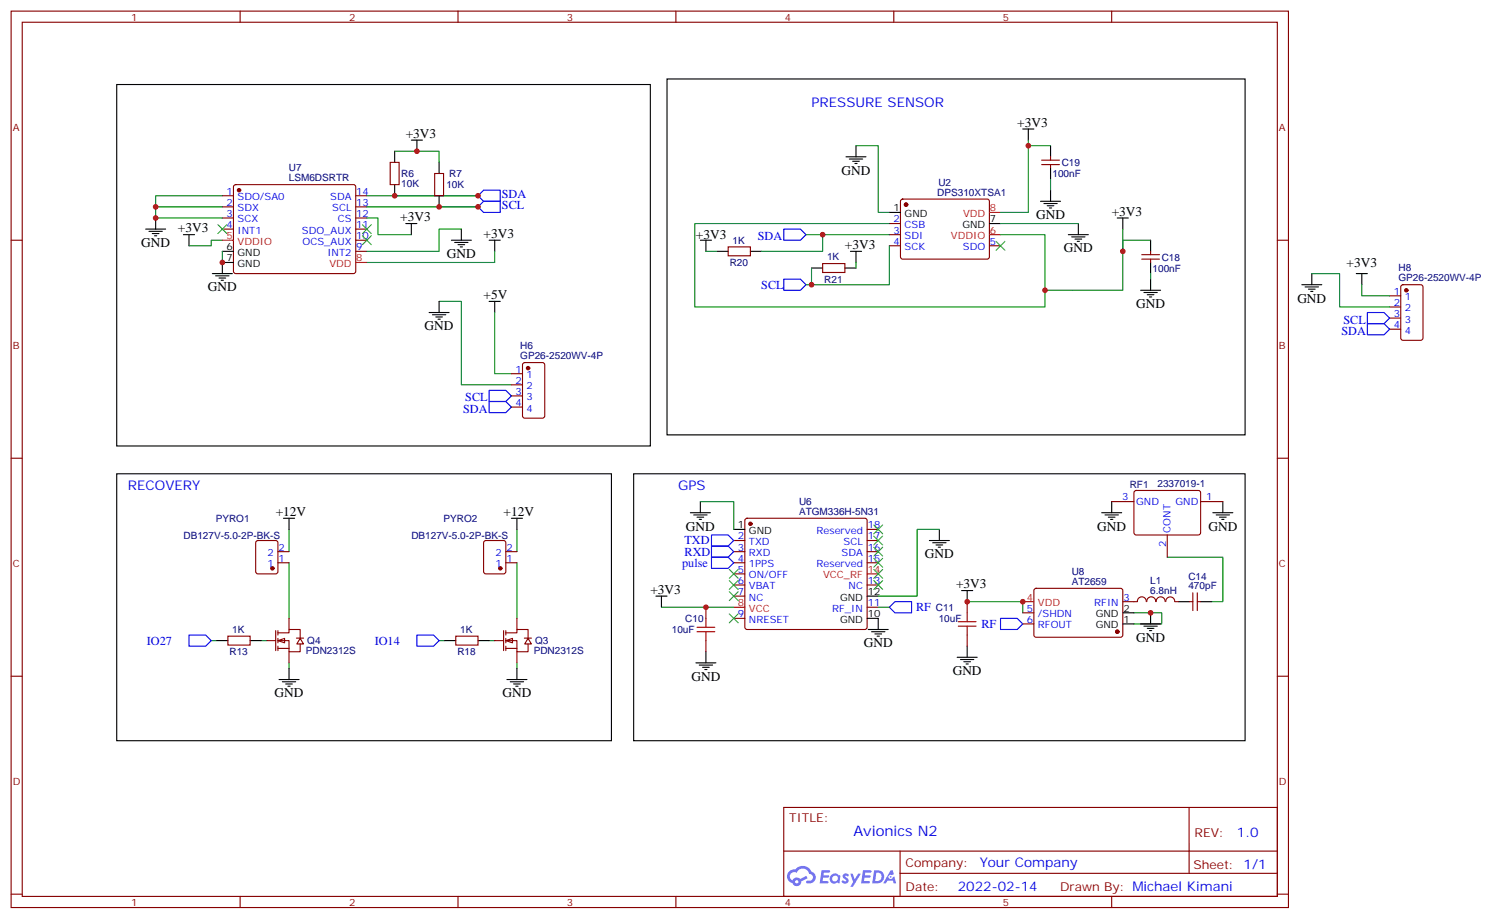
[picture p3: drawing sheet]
<svg xmlns="http://www.w3.org/2000/svg" width="475mm" height="292mm" viewBox="0 0 475 292" stroke-linecap="round" stroke-linejoin="round" font-family="sans-serif">
<g fill="none" stroke="#870000" stroke-width=".35">
<path d="M3.5 3.5h405.4v284.4h-405.4zM7.1 7.1h398.2v277.2h-398.2zM76.2 3.5v3.6M145.3 3.5v3.6M214.5 3.5v3.6M283.6 3.5v3.6M352.8 3.5v3.6M3.5 76.2h3.6M405.3 76.2h3.6M3.5 145.3h3.6M405.3 145.3h3.6M3.5 214.5h3.6"/>
<path d="M405.3 214.5h3.6M248.7 256.1h156.6v28.2h-156.6zM377.3 256.1v20.9M248.7 270h156.5M285.6 277h119.6M285.6 270v14.1M3.5 283.6h3.6M76.2 284.3v3.6M145.3 284.3v3.6M214.5 284.3v3.6M283.6 284.3v3.6M352.8 284.3v3.6"/>
<path d="M405.3 283.6h3.6"/>
</g>
<g fill="#5487ff">
<path d="M267.7 277.3a1.22 1.22 0 0 1 1.7 .3l-.4 .5a.47 .47 0 0 0-.3-.4 .47 .47 0 0 0-.5 .2l.1 .3a1.14 1.14 0 0 1 .8 1.7 1.14 1.14 0 0 1-1.9 0l-.2-.2 .5-.5 .7 .4a.29 .29 0 0 0 .3-.3 .29 .29 0 0 0-.2-.3 1.04 1.04 0 0 1-.6-1.7z"/>
<path d="M260.7 276h2.4l.3 .2-.2 .5-1.8 .1-.1 .8h1.5l.3 .4-.3 .4h-1.6l-.2 1.1h1.7l.2 .3-.2 .3-2.6 .1z"/>
<path d="M273.8 276l2.7 .2-.1 .5-1.8 .1-.2 .8h1.6l.3 .4-.4 .4h-1.6l-.1 1.1h1.7l.2 .3-.2 .3-2.6 .1z"/>
<path d="M282.6 276.1h.7l.3 1.2-.6 .3a.69 .69 0 0 0-1 .3 .69 .69 0 0 0 .4 1 .69 .69 0 0 0 .9-.7l.5-.2 .6 2.2h-.8l-.2-.9h-1.8l-.5 .9h-.8z"/>
<path d="M269.8 277.1h.8l.6 1.8 1.1-1.8h.9l-2.6 4.2h-.8l.9-1.5z"/>
<path d="M277.4 276.1l-.6 4.1h1.3a2.11 2.11 0 0 0 2.5-2.1 2.11 2.11 0 0 0-2.5-2zM278.1 276.8a1.43 1.43 0 0 1 1.6 1.6 1.43 1.43 0 0 1-2 1.1z"/>
<path d="M263.7 277.7a1.54 1.54 0 0 0-.1 2.1 1.54 1.54 0 0 0 2.2 .2l.6 .2 .3-2.3-.6-.3a1.49 1.49 0 0 0-2.4 .1zM264 278.7a.94 .94 0 0 1 1.8 0 .94 .94 0 0 1-1.8 0z"/>
<path d="M250.4 276.4a2.18 2.18 0 0 0 1.1 3.7 1.44 1.44 0 0 0 1.6 1 1.44 1.44 0 0 0 1.2-1.5l2-1-.5-.8-1.9 1a1.47 1.47 0 0 0-2.4 .4 1.39 1.39 0 0 1-.7-1.9 1.39 1.39 0 0 1 2-.5 2.12 2.12 0 0 1 2.2-1.3 2.12 2.12 0 0 1 1.9 1.7 1.14 1.14 0 0 1 1.1 1.4 1.14 1.14 0 0 1-1.7 .8 .43 .43 0 0 0-.5 .3 .43 .43 0 0 0 .4 .5 1.98 1.98 0 0 0 2.5-1.2 1.98 1.98 0 0 0-1.2-2.5 3.1 3.1 0 0 0-5.3-.7l-.9 .1zM252.3 279.7a.55 .55 0 0 1 1.1 0 .55 .55 0 0 1-1.1 0z"/>
<circle cx="282.6" cy="278.1" r=".26"/>
</g>
<g fill="none" stroke="#008700" stroke-width=".35">
<path d="M125.2 48h14.1v3.5M70.6 65.6h-21.2v3.5h21.2M70.6 76.2h-3.6v1.8h-7M70.6 62.1h-21.2v3.5M70.6 79.7v3.6M116.4 69.1h3.5v5.3h10.6M116.4 62.1h35.3M116.4 65.6h35.3M146.4 72.7h-7.1v7h-22.9M157 79.7v3.6h-40.6M139.3 95.6h7.1v26.5h15.9M157 99.1v19.4h5.3"/>
<path d="M416.3 86.8h8.8v10.6h15.9M432.2 90.3v3.5h8.8M91.7 167.9v7.1M91.7 178.5v17.6M164 167.9v7.1M164 178.5v17.6M370.4 176.7h17.7v14.2h-3.6M306.9 190.9h17.7v3.5M359.8 194.4h8.9v3.5h-8.9M67 203.2h1.8M82.9 203.2h1.8M91.7 210.3v1.7"/>
<path d="M139.3 203.2h1.8M155.2 203.2h1.8M164 210.3v1.7"/>
</g>
<g fill="none" stroke="#000" stroke-width=".35">
<path d="M37 26.8h169.4v114.7h-169.4zM211.7 25h183.4v112.9h-183.4zM125.2 48v3.5M125.2 58.6v3.5M130.5 44.4h3.6M132.3 44.4v3.6M139.3 51.5v3.5M333.4 46.2v3.5M333.4 53.3v3.5M46.2 72.7h6.4M47.3 73.4h4.2M48.3 74.1h2.1"/>
<path d="M49 74.8h.7M49.4 69.1v3.6M58.2 74.4h3.5M60 74.4v3.6M70.6 79.7h3.5M128.8 70.9h3.5M130.5 70.9v3.5M139.3 62.1v3.5M143.2 76.2h6.4M144.3 76.9h4.2M145.3 77.6h2.2M146 78.3h.8"/>
<path d="M146.4 72.7v3.5M155.2 76.2h3.5M157 76.2v3.5M365.1 76.2v3.5M67.4 86.8h6.3M68.4 87.5h4.3M69.5 88.2h2.1M70.2 88.9h.7M74.1 83.3h-3.5v3.5M136.2 99.1h6.3M137.2 99.8h4.3M139.3 95.6v3.5"/>
<path d="M155.2 95.6h3.5M157 95.6v3.5M365.1 83.3v3.5M413.1 90.3h6.4M414.2 91h4.2M415.2 91.7h2.1M415.9 92.4h.7M416.3 86.8v3.5M430.4 86.8h3.5M432.2 86.8v3.5M138.3 100.5h2.1M139 101.2h.7"/>
<path d="M37 150.3h157v84.6h-157zM201.1 150.3h194v84.6h-194zM352.8 159.1v3.5M388.1 159.1v3.5M90 164.4h3.5M91.7 164.4v3.5M162.3 164.4h3.5M164 164.4v3.5M349.6 162.6h6.4M350.7 163.3h4.2M351.7 164h2.1M352.4 164.7h.7"/>
<path d="M384.9 162.6h6.3M385.9 163.3h4.3M387 164h2.1M387.7 164.7h.7M208.1 189.1h3.6M209.9 189.1v3.5M305.2 187.3h3.5M306.9 187.3v3.6M356.3 197.9h3.5M356.3 194.4h3.5M361.9 197.9h6.4M363 198.6h4.2"/>
<path d="M364.1 199.3h2.1M365.1 194.4v3.5M373.9 190.9h3.6M381 190.9h3.5M68.8 203.2h3.5M79.4 203.2h3.5M88.5 215.5h6.4M89.6 216.3h4.2M90.7 217h2.1M91.4 217.7h.7M91.7 212v3.5M141.1 203.2h3.5"/>
<path d="M151.7 203.2h3.5M160.9 215.5h6.3M161.9 216.3h4.3M163 217h2.1M163.7 217.7h.7M164 212v3.5M220.8 210.3h6.4M221.9 211h4.2M223 211.7h2.1M223.7 212.4h.7M224 206.7v3.6M303.7 208.5h6.4"/>
<path d="M304.8 209.2h4.2M305.9 209.9h2.1M306.6 210.6h.7M306.9 205v3.5M364.8 200h.7"/>
</g>
<g fill="none" stroke="#870000" stroke-width=".35">
<path d="M74.3 58.8l.5-.2h37.4l.5 .2 .2 .5-.1 27.1-.6 .4-37.7-.1-.4-.6v-26.8zM123.8 51.5h2.8v7.1h-2.8zM137.9 55h2.9v7.1h-2.9zM330.6 52.2h5.6M330.6 50.8h5.6M333.4 49.7v1.1M333.4 52.2v1.1M70.6 62.1h3.5M70.6 65.6h3.5M70.6 69.1h3.5M70.6 72.7h3.5M112.9 62.1h3.5"/>
<path d="M112.9 65.6h3.5M112.9 69.1h3.5M112.9 72.7h3.5M112.9 79.7h3.5M112.9 76.2h3.5M365.1 79.7v1.1M362.3 82.2h5.6M362.3 80.8h5.6M365.1 82.2v1.1M441 93.8h3.5M441 97.4h3.5M444.7 90.5l.5-.2h5.6l.7 .4 .1 16.5-.5 .7h-5.9l-.6-.4-.1-16.5z"/>
<path d="M162.3 118.5h3.5M166 115.2l.5-.2h5.7l.6 .4 .1 16.5-.5 .7h-5.9l-.6-.4-.1-16.5zM441 100.9h3.5M441 104.4h3.5M162.3 122.1h3.5M162.3 125.6h3.5M162.3 129.1h3.5M352.8 159.1h7M360.1 155.8l.4-.2h20.1l.4 .7-.1 13-.6 .4-20-.1-.5-.6v-12.7zM381 159.1h7.1M81.4 171.7l.4-.3h5.7l.6 .5 .1 9.4-.5 .7h-5.9l-.6-.4-.1-9.4zM88.2 178.5h3.5"/>
<path d="M88.2 175h3.5M153.7 171.7l.5-.3h5.6l.7 .5v9.4l-.4 .7h-5.9l-.7-.4v-9.4zM160.5 178.5h3.5M160.5 175h3.5M370.4 169.7v7M224 192.6v3.5M306.9 190.9v3.5M324.6 194.4h3.5M324.6 197.9h3.5M328.3 186.8l.5-.2 27.1 .1 .4 .6-.1 14.4-.6 .4h-27.1l-.4-.7v-14.1zM356.3 190.9h4.6M360.9 190.8a1.41 1.41 0 0 1 1.4-1.5 1.41 1.41 0 0 1 1.4 1.5"/>
<path d="M363.9 190.8a1.41 1.41 0 0 1 1.4-1.5 1.41 1.41 0 0 1 1.4 1.5M366.9 190.8a1.41 1.41 0 0 1 1.4-1.5 1.41 1.41 0 0 1 1.4 1.5M370 190.8a1.41 1.41 0 0 1 1.4-1.5 1.41 1.41 0 0 1 1.4 1.5M372.9 190.9h1M377.5 190.9h1M378.5 188v5.7M379.9 188v5.7M379.9 190.9h1.1M72.3 201.8h7.1v2.8h-7.1zM144.6 201.8h7.1v2.8h-7.1zM224 203.2v3.5M306.9 201.4v3.6"/>
</g>
<path d="M151.7 62.1l1.8-1.8h5.2v3.6h-5.2zM151.7 65.6l1.8-1.7h5.2v3.5h-5.2zM433.9 99.1h5.3l1.8 1.8-1.8 1.8h-5.3zM433.9 102.7h5.3l1.8 1.7-1.8 1.8h-5.3zM155.2 123.8h5.3l1.8 1.8-1.8 1.8h-5.3zM155.2 127.4h5.3l1.8 1.7-1.8 1.8h-5.3zM317.5 196.1h5.3l1.8 1.8-1.8 1.8h-5.3zM60 201.4h5.3l1.7 1.8-1.7 1.8h-5.3zM132.3 201.4h5.3l1.7 1.8-1.7 1.8h-5.3z" fill="none" stroke="#00f" stroke-width=".35"/>
<path d="M221.2 199h5.6M224 196.1v2.9M304.1 198.6h5.6M304.1 197.2h5.6M306.9 194.4v2.8M306.9 198.6v2.8M221.2 200.4h5.6M224 200.4v2.8" fill="none" stroke="#a10000" stroke-width=".35"/>
<g fill="#870000" stroke="#870000" stroke-width=".35">
<circle cx="354.5" cy="200.4" r=".53"/>
<circle cx="86.4" cy="180.3" r=".53"/>
<circle cx="158.7" cy="180.3" r=".53"/>
<circle cx="446.3" cy="92.1" r=".53"/>
<circle cx="167.6" cy="116.8" r=".53"/>
<circle cx="75.8" cy="60.3" r=".53"/>
</g>
<path d="M70.6 76.2h3.5M112.9 83.3h3.5M324.6 190.9h3.5" fill="none" stroke="#f00" stroke-width=".35"/>
<path d="M69.1 71.3l2.9 2.8M72 71.3l-2.9 2.8M115 74.8l2.8 2.8M115 71.3l2.8 2.8M117.8 74.8l-2.8 2.8M117.8 71.3l-2.8 2.8" fill="none" stroke="#3c3" stroke-width=".35"/>
<path d="M160.5 203.2l2.1-.7v1.4z" fill="#fff" stroke="#870000" stroke-width=".35"/>
<path d="M164 196.1v3.6M157 203.2h2.8M159.8 200v6.4M160.5 200.7h3.5v-1h3.6v2.8M160.5 203.2h3.5v3.5h3.6v-2.4M160.5 205.7h3.5M160.5 200v1.4M160.5 202.5v1.4M160.5 205v1.4M164 206.7v3.6M166.4 202.4h2.3M167.6 202.5l1 1.8h-2.1z" fill="none" stroke="#870000" stroke-width=".35"/>
<path d="M88.2 203.2l2.1-.7v1.4z" fill="#fff" stroke="#870000" stroke-width=".35"/>
<g fill="none" stroke="#870000" stroke-width=".35">
<path d="M231.1 78.3h7v2.8h-7zM282.2 70.9h3.6M282.2 74.4h3.6M282.2 78h3.6M286 63.4l.5-.3 27 .1 .5 .7-.1 17.9-.6 .4-27.1-.1-.4-.6v-17.6zM314 78h3.5M261.1 83.6h7v2.8h-7zM232.8 171.4h3.6M232.8 175h3.6M232.8 178.5h3.6M236.6 164.6l.5-.2h37.4l.5 .2 .2 .5v33.9l-.3 .5-.4 .2h-37.4l-.5-.3-.2-.4v-33.9zM275.2 171.4h3.5"/>
<path d="M275.2 175h3.5M275.2 178.5h3.5M275.2 167.9h3.5M91.7 196.1v3.6M232.8 182h3.6M232.8 185.6h3.6M232.8 189.1h3.6M232.8 196.1h3.6M275.2 185.6h3.5M275.2 192.6h3.5M84.7 203.2h2.8M87.5 200v6.4"/>
<path d="M88.2 200.7h3.5v-1h3.5v2.8M88.2 203.2h3.5v3.5h3.5v-2.4M88.2 205.7h3.5M88.2 200v1.4M88.2 202.5v1.4M88.2 205v1.4M91.7 206.7v3.6M94.1 202.4h2.2M95.2 202.5l1.1 1.8h-2.1z"/>
</g>
<g fill="#870000" stroke="#870000" stroke-width=".35">
<circle cx="238.1" cy="166.2" r=".53"/>
<circle cx="287.5" cy="64.9" r=".53"/>
</g>
<g fill="none" stroke="#000" stroke-width=".35">
<path d="M268.5 49.7h6.3M269.5 50.4h4.3M270.6 51.2h2.1M271.3 51.9h.7M271.6 46.2v3.5M324.6 40.9h3.5M326.3 40.9v3.5M222.2 76.2h3.6M224 76.2v3.5M227.5 79.7h3.6M238.1 79.7h3.6M269.9 79.7h3.5"/>
<path d="M271.6 79.7v3.6M282.2 67.4h3.6M314 70.9h3.5M330.2 63.9h6.3M331.3 64.6h4.2M332.3 65.3h2.1M333 66h.7M333.4 60.3v3.6M339 74.4h6.4M340.1 75.1h4.2M341.1 75.8h2.2M341.8 76.6h.7"/>
<path d="M342.2 70.9v3.5M354.5 69.1h3.6M356.3 69.1v3.6M257.5 85h3.6M268.1 85h3.5M361.9 92.1h6.4M363 92.8h4.2M364.1 93.5h2.1M364.8 94.2h.7M365.1 88.5v3.6M222.2 159.1v3.5M219.1 162.6h6.3"/>
<path d="M220.1 163.3h4.3M221.2 164h2.1M221.9 164.7h.7M232.8 167.9h3.6M294.9 171.4h6.4M296 172.2h4.2M297 172.9h2.2M297.7 173.6h.7M298.1 167.9v3.5M275.2 196.1h3.5v3.6M275.2 189.1h3.5M275.5 199.7h6.4"/>
<path d="M276.6 200.4h4.2M277.6 201.1h2.2M278.3 201.8h.7"/>
</g>
<path d="M314 74.4h3.5M314 67.4h3.5M232.8 192.6h3.6M275.2 182h3.5" fill="none" stroke="#f00" stroke-width=".35"/>
<path d="M248.7 72.7h5.3l1.8 1.7-1.8 1.8h-5.3zM248.7 88.5h5.3l1.8 1.8-1.8 1.8h-5.3zM225.8 169.7h5.3l1.7 1.7-1.7 1.8h-5.3zM225.8 173.2h5.3l1.7 1.8-1.7 1.7h-5.3zM225.8 176.7h5.3l1.7 1.8-1.7 1.8h-5.3zM282.2 192.6l1.8-1.7h5.3v3.5h-5.3z" fill="none" stroke="#00f" stroke-width=".35"/>
<g fill="none" stroke="#008700" stroke-width=".35">
<path d="M271.6 46.2h7.1v21.2h3.5M326.3 44.4v1.8h7.1M326.3 46.2v21.2h-8.8M333.4 56.8v3.5M224 79.7h3.5M255.8 74.4h26.4M261.1 74.4v5.3h-19.4M282.2 70.9h-61.7v26.5h111.1v-23h-14.1M282.2 78v12.3h-26.4M317.5 70.9h24.7M356.3 72.7v19.4h-24.7M365.1 76.2h-8.8v3.5"/>
<path d="M257.5 85v5.3M271.6 83.3v1.7M365.1 86.8v1.7M222.2 159.1h10.6v8.8M298.1 167.9h-7.1v21.2h-12.3M209.9 192.6h22.9M278.7 192.6h3.5"/>
</g>
<g fill="none" stroke="#3c3" stroke-width=".35">
<path d="M316.1 76.6l2.8 2.8M318.9 76.6l-2.8 2.8M277.3 166.5l2.8 2.8M277.3 177.1l2.8 2.8M277.3 173.6l2.8 2.8M277.3 170l2.8 2.9M280.1 166.5l-2.8 2.8M280.1 177.1l-2.8 2.8M280.1 173.6l-2.8 2.8M280.1 170l-2.8 2.9M231.4 184.1l2.8 2.9M231.4 194.7l2.8 2.9"/>
<path d="M231.4 187.7l2.8 2.8M231.4 180.6l2.8 2.8M234.2 184.1l-2.8 2.9M234.2 194.7l-2.8 2.9M234.2 187.7l-2.8 2.8M234.2 180.6l-2.8 2.8M277.3 180.6l2.8 2.8M277.3 184.1l2.8 2.9M280.1 180.6l-2.8 2.8M280.1 184.1l-2.8 2.9"/>
</g>
<g fill="#c00">
<circle cx="365.1" cy="194.4" r=".88"/>
<circle cx="125.2" cy="62.1" r=".88"/>
<circle cx="151.7" cy="65.6" r=".88"/>
<circle cx="151.7" cy="62.1" r=".88"/>
<circle cx="132.3" cy="48" r=".88"/>
<circle cx="139.3" cy="65.6" r=".88"/>
<circle cx="49.4" cy="69.1" r=".88"/>
<circle cx="49.4" cy="65.6" r=".88"/>
<circle cx="70.6" cy="83.3" r=".88"/>
<circle cx="306.9" cy="190.9" r=".88"/>
<circle cx="324.6" cy="190.9" r=".88"/>
<circle cx="224" cy="192.6" r=".88"/>
<circle cx="261.1" cy="74.4" r=".88"/>
<circle cx="257.5" cy="90.3" r=".88"/>
<circle cx="331.6" cy="92.1" r=".88"/>
<circle cx="326.3" cy="46.2" r=".88"/>
<circle cx="356.3" cy="79.7" r=".88"/>
</g>
<text font-size="4.6" fill="#00f" x="270.8" y="265.1">Avionics N2</text>
<g font-size="4.2" fill="#00f">
<text x="257.5" y="33.9">PRESSURE SENSOR</text>
<text x="40.6" y="155.6">RECOVERY</text>
<text x="215.2" y="155.6">GPS</text>
<text x="392.5" y="265.4">1.0</text>
<text x="310.9" y="274.9">Your Company</text>
<text x="304" y="282.7">2022-02-14</text>
</g>
<g font-size="4.2">
<text x="322.8" y="40.2">+3V3</text>
<text x="128.8" y="43.7">+3V3</text>
<text x="267.1" y="55.4">GND</text>
<text x="127" y="70.2">+3V3</text>
<text x="328.8" y="69.5">GND</text>
<text x="352.8" y="68.4">+3V3</text>
<text x="56.4" y="73.7">+3V3</text>
<text x="153.5" y="75.5">+3V3</text>
<text x="220.9" y="75.8">+3V3</text>
<text x="44.8" y="78.3">GND</text>
<text x="141.8" y="81.8">GND</text>
<text x="268.1" y="79">+3V3</text>
<text x="337.6" y="80.1">GND</text>
<text x="427.3" y="84.7">+3V3</text>
<text x="66" y="92.4">GND</text>
<text x="153.5" y="94.9">+5V</text>
<text x="411.7" y="96">GND</text>
<text x="360.5" y="97.7">GND</text>
<text x="134.8" y="104.8">GND</text>
<text x="87.5" y="163.7">+12V</text>
<text x="159.8" y="163.7">+12V</text>
<text x="217.7" y="168.3">GND</text>
<text x="348.2" y="168.3">GND</text>
<text x="383.5" y="168.3">GND</text>
<text x="293.5" y="177.1">GND</text>
<text x="206.4" y="188.4">+3V3</text>
<text x="303.4" y="186.6">+3V3</text>
<text x="360.5" y="203.6">GND</text>
<text x="274.1" y="205.3">GND</text>
<text x="219.4" y="215.9">GND</text>
<text x="302.3" y="214.1">GND</text>
<text x="87.1" y="221.2">GND</text>
<text x="159.5" y="221.2">GND</text>
</g>
<g font-size="3.9" fill="#00f">
<text x="159.3" y="62.9">SDA</text>
<text x="159.3" y="66.4">SCL</text>
<text x="240.5" y="76.2">SDA</text>
<text x="241.6" y="91.5">SCL</text>
<text x="425.7" y="106.2">SDA</text>
<text x="426.3" y="102.7">SCL</text>
<text x="147" y="130.9">SDA</text>
<text x="147.6" y="127.4">SCL</text>
<text x="217.2" y="172.7">TXD</text>
<text x="216.5" y="179.8">pulse</text>
<text x="217.2" y="176.2">RXD</text>
<text x="290.7" y="193.8">RF</text>
<text x="311.5" y="199.1">RF</text>
<text x="46.6" y="204.5">IO27</text>
<text x="118.9" y="204.5">IO14</text>
</g>
<g font-size="3.9" fill="#800">
<text x="250.5" y="260.7">TITLE:</text>
<text x="379.1" y="265.4">REV:</text>
<text x="287.4" y="274.9">Company:</text>
<text x="378.7" y="275.5">Sheet: 1/1</text>
<text x="287.4" y="282.6">Date:</text>
<text x="336.4" y="282.7">Drawn By: Michael Kimani</text>
</g>
<g font-size="3.2" fill="#800">
<text x="41.6" y="6.5">1</text>
<text x="110.8" y="6.5">2</text>
<text x="179.9" y="6.5">3</text>
<text x="249.1" y="6.5">4</text>
<text x="318.2" y="6.5">5</text>
<text x="4.1" y="41.6">A</text>
<text x="405.9" y="41.6">A</text>
<text x="4.1" y="110.8">B</text>
<text x="405.9" y="110.8">B</text>
<text x="4.1" y="179.9">C</text>
<text x="405.9" y="179.9">C</text>
<text x="4.1" y="249.1">D</text>
<text x="405.9" y="249.1">D</text>
<text x="41.6" y="287.3">1</text>
<text x="110.8" y="287.3">2</text>
<text x="179.9" y="287.3">3</text>
<text x="249.1" y="287.3">4</text>
<text x="318.2" y="287.3">5</text>
</g>
<g font-size="3.2" fill="#000080">
<text x="336.9" y="52.7">C19</text>
<text x="91.6" y="57.4">LSM6DSRTR</text>
<text x="91.6" y="54.3">U7</text>
<text x="127.4" y="59.4">10K</text>
<text x="127.4" y="56.2">R6</text>
<text x="141.7" y="59.7">10K</text>
<text x="142.5" y="56.2">R7</text>
<text x="297.8" y="58.9">U2</text>
<text x="334" y="56.2">100nF</text>
<text x="297.4" y="62.1">DPS310XTSA1</text>
<text x="232.5" y="77.3">1K</text>
<text x="262.5" y="82.5">1K</text>
<text x="368.7" y="82.7">C18</text>
<text x="231.6" y="84.4">R20</text>
<text x="261.6" y="89.7">R21</text>
<text x="365.7" y="86.2">100nF</text>
<text x="443.8" y="89.1">GP26-2520WV-4P</text>
<text x="443.8" y="85.9">H8</text>
<text x="165.1" y="113.8">GP26-2520WV-4P</text>
<text x="165.1" y="110.6">H6</text>
<text x="358.5" y="154.9">RF1</text>
<text x="367.3" y="154.5">2337019-1</text>
<text x="253.6" y="160.1">U6</text>
<text x="68.5" y="165.5">PYRO1</text>
<text x="140.8" y="165.5">PYRO2</text>
<text x="253.6" y="163.3">ATGM336H-5N31</text>
<text x="58.2" y="170.8">DB127V-5.0-2P-BK-S</text>
<text x="130.5" y="170.8">DB127V-5.0-2P-BK-S</text>
<text x="340.1" y="185.6">AT2659</text>
<text x="340.1" y="182.3">U8</text>
<text x="365" y="185.1">L1</text>
<text x="377.1" y="183.9">C14</text>
<text x="365" y="188.3">6.8nH</text>
<text x="377.1" y="187">470pF</text>
<text x="217.5" y="197.3">C10</text>
<text x="297" y="193.8">C11</text>
<text x="297.9" y="197.3">10uF</text>
<text x="73.7" y="200.7">1K</text>
<text x="146" y="200.7">1K</text>
<text x="213.2" y="200.8">10uF</text>
<text x="72.8" y="207.9">R13</text>
<text x="97" y="207.5">PDN2312S</text>
<text x="97.5" y="204.1">Q4</text>
<text x="145.1" y="207.9">R18</text>
<text x="169.4" y="207.5">PDN2312S</text>
<text x="169.8" y="204.1">Q3</text>
</g>
<g font-size="3.2" fill="#00f">
<text x="71.9" y="61.7">1</text>
<text x="71.9" y="65.3">2</text>
<text x="75.4" y="63.5">SDO/SA0</text>
<text x="104.8" y="63.5">SDA</text>
<text x="113.1" y="65.3">13</text>
<text x="113.1" y="61.7">14</text>
<text x="71.9" y="68.8">3</text>
<text x="75.4" y="67">SDX</text>
<text x="75.4" y="70.6">SCX</text>
<text x="105.4" y="67">SCL</text>
<text x="107.2" y="70.6">CS</text>
<text x="113.1" y="68.8">12</text>
<text x="283.6" y="70.6">2</text>
<text x="71.9" y="72.3">4</text>
<text x="75.4" y="74.1">INT1</text>
<text x="95.8" y="74.1">SDO_AUX</text>
<text x="96" y="77.6">OCS_AUX</text>
<text x="113.1" y="75.8">10</text>
<text x="113.1" y="72.3">11</text>
<text x="283.6" y="74.1">3</text>
<text x="283.6" y="77.6">4</text>
<text x="287.1" y="72.3">CSB</text>
<text x="287.1" y="75.8">SDI</text>
<text x="314.1" y="77.6">5</text>
<text x="103.9" y="81.1">INT2</text>
<text x="113.1" y="79.4">9</text>
<text x="287.1" y="79.4">SCK</text>
<text x="305.6" y="79.4">SDO</text>
<text x="442.3" y="93.5">1</text>
<text x="445.8" y="95.2">1</text>
<text x="442.3" y="97">2</text>
<text x="442.3" y="100.5">3</text>
<text x="445.8" y="98.8">2</text>
<text x="442.3" y="104.1">4</text>
<text x="445.8" y="102.3">3</text>
<text x="445.8" y="105.8">4</text>
<text x="163.6" y="118.2">1</text>
<text x="167.1" y="119.9">1</text>
<text x="163.6" y="121.7">2</text>
<text x="163.6" y="125.2">3</text>
<text x="167.1" y="123.5">2</text>
<text x="163.6" y="128.8">4</text>
<text x="167.1" y="127">3</text>
<text x="167.1" y="130.5">4</text>
<text x="356.1" y="158.7">3</text>
<text x="360.5" y="160.2">GND</text>
<text x="373" y="160.2">GND</text>
<text x="382.8" y="158.7">1</text>
<text x="275.3" y="167.6">18</text>
<text x="234.2" y="171.1">2</text>
<text x="237.7" y="172.9">TXD</text>
<text x="259.1" y="169.3">Reserved</text>
<text x="267.7" y="172.9">SCL</text>
<text x="275.3" y="171.1">17</text>
<text x="370.1" y="173.5" transform="rotate(-90 370.1 173.5)">2</text>
<text x="371.5" y="169" transform="rotate(-90 371.5 169)">CONT</text>
<text x="84.9" y="179.9">1</text>
<text x="84.9" y="176.4">2</text>
<text x="88.4" y="178.2">1</text>
<text x="88.4" y="174.6">2</text>
<text x="157.2" y="179.9">1</text>
<text x="157.2" y="176.4">2</text>
<text x="160.7" y="178.2">1</text>
<text x="160.7" y="174.6">2</text>
<text x="234.2" y="174.6">3</text>
<text x="234.2" y="178.2">4</text>
<text x="237.7" y="176.4">RXD</text>
<text x="237.7" y="179.9">1PPS</text>
<text x="259.1" y="179.9">Reserved</text>
<text x="267.1" y="176.4">SDA</text>
<text x="275.3" y="178.2">15</text>
<text x="275.3" y="174.6">16</text>
<text x="234.2" y="181.7">5</text>
<text x="234.2" y="185.2">6</text>
<text x="237.7" y="183.4">ON/OFF</text>
<text x="275.3" y="185.2">13</text>
<text x="234.2" y="188.7">7</text>
<text x="237.7" y="187">VBAT</text>
<text x="237.7" y="190.5">NC</text>
<text x="269.3" y="187">NC</text>
<text x="356.5" y="190.5">3</text>
<text x="234.2" y="195.8">9</text>
<text x="237.7" y="197.6">NRESET</text>
<text x="264.1" y="194">RF_IN</text>
<text x="275.3" y="192.3">11</text>
<text x="325.9" y="194">5</text>
<text x="325.9" y="197.6">6</text>
<text x="329.4" y="195.8">/SHDN</text>
<text x="347.3" y="192.3">RFIN</text>
<text x="329.4" y="199.3">RFOUT</text>
</g>
<g font-size="3.2">
<text x="283.6" y="67">1</text>
<text x="287.1" y="68.8">GND</text>
<text x="314.1" y="70.6">7</text>
<text x="305.4" y="72.3">GND</text>
<text x="71.9" y="79.4">6</text>
<text x="71.9" y="82.9">7</text>
<text x="75.4" y="81.1">GND</text>
<text x="75.4" y="84.7">GND</text>
<text x="234.2" y="167.6">1</text>
<text x="237.7" y="169.3">GND</text>
<text x="266.6" y="190.5">GND</text>
<text x="275.3" y="188.7">12</text>
<text x="266.6" y="197.6">GND</text>
<text x="275.3" y="195.8">10</text>
<text x="347.7" y="195.8">GND</text>
<text x="356.5" y="197.6">1</text>
<text x="356.5" y="194">2</text>
<text x="347.7" y="199.3">GND</text>
</g>
<g font-size="3.2" fill="#f00">
<text x="305.6" y="68.8">VDD</text>
<text x="314.1" y="67">8</text>
<text x="71.9" y="75.8">5</text>
<text x="75.4" y="77.6">VDDIO</text>
<text x="301.8" y="75.8">VDDIO</text>
<text x="314.1" y="74.1">6</text>
<text x="113.1" y="82.9">8</text>
<text x="104.5" y="84.7">VDD</text>
<text x="261.2" y="183.4">VCC_RF</text>
<text x="275.3" y="181.7">14</text>
<text x="325.9" y="190.5">4</text>
<text x="234.2" y="192.3">8</text>
<text x="237.7" y="194">VCC</text>
<text x="329.4" y="192.3">VDD</text>
</g>
</svg>
